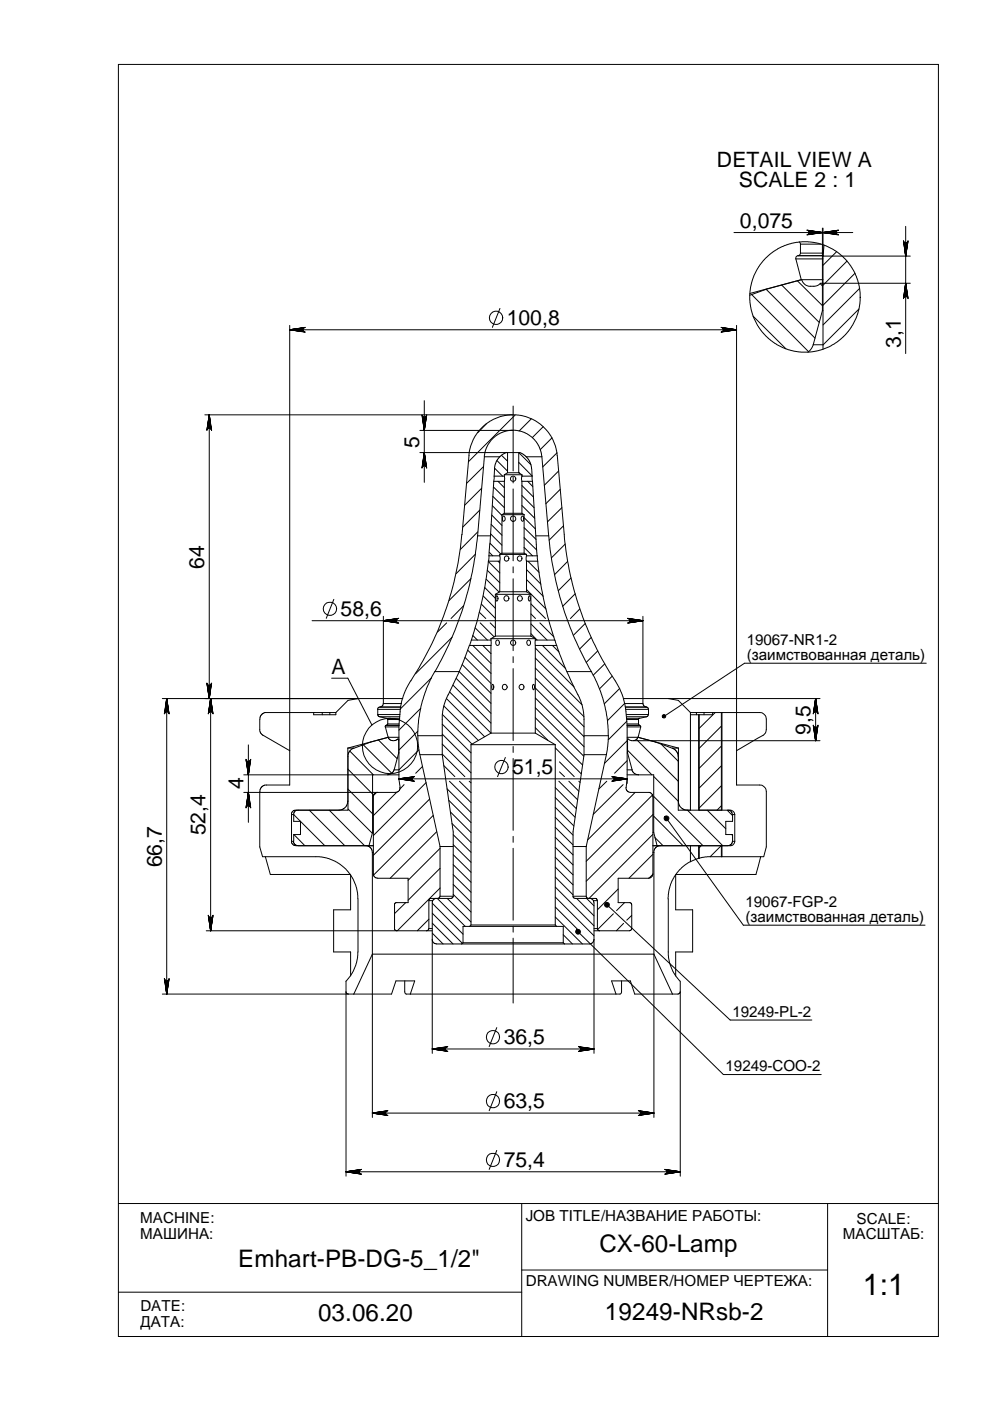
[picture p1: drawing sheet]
<svg xmlns="http://www.w3.org/2000/svg" width="210mm" height="297mm" viewBox="0 0 210 297" stroke-linecap="round" stroke-linejoin="round" font-family="sans-serif">
<g fill="none" stroke="#000" stroke-width=".21">
<path d="M25.1 13.7h173.9v269.7h-173.9zM155.6 49.3h25.2M168.7 54.9h5.8M168.7 54.9l1.2 4.4M169.1 59.5l5.3 5.3M169.5 51.3l.2 .5M169.7 53.7l-.1 .3-.4 .2M169.7 53.7h4.8M169.7 51.8h4.4M169.7 51.8v1.9M169.9 59.3h4.6M169.9 59.3l-10.9 2.9"/>
<path d="M174.4 48.4v17.5M174.5 54.2h-5.3a.52 .52 0 0 0-.5 .7M174.5 48.4v25.6M174.7 52l-.2 2.3h18.5M177.4 53.4l-2.9 2.8M179.6 55.4l-5.1 5.1M181.3 57.9l-6.8 6.8M192 48v27M61.4 69v97.4h-5.3l-.7 .5-.3 .9M61.4 69.9h94.8M106 65.4l-1.6 4M156.2 69v97.4h4.9a1.37 1.37 0 0 1 1.4 1.4v11.8l-.6 2h-12l-1.6 .4"/>
<path d="M159.3 62.4l12.1 12.2M159.7 67l6.9 6.9M162.4 61.3l10.4 10.4M165.7 60.4l8 8M172.4 73.1l-.4 .8-.7 .8M172.4 73.1h2.1M173.9 60.1l.5 .5M174.4 65.9l-2 7.2M174.4 65.9h.1M182.1 65.5l-7.6 7.6M182.2 61.2l-7.7 7.7M193 60.1h-19a1.91 1.91 0 0 1-1.4 .6 2.09 2.09 0 0 1-2.6-1.4l-7.5 2-3.5 1.3"/>
<path d="M43.4 88h65.4M44.4 88v60.1M89 96h21.3l.8 .4 1 1 .5 1.2 .1 .8M89 91.3h19.8M90 84.9v17.4M102.5 98.9l-3.6 3.6M102.7 96.8l.4-1.8 1.3-2 1.7-1.2 2.2-.6 2.3 .3 1.2 .5 .9 .7 1 .9 .6 1 .6 2.2M102.7 96.8h3.3M102.7 96.8l-1.4 16.8M103.1 89.9l-1.8 1.8M104.9 99.3l1.7 1.7M105.4 97.6l2.2 2.3"/>
<path d="M106.3 96.5l1.3 1.3M107.4 95.9l-1.2 .7-.9 1.1-.4 1.3-.1 2M107.6 96v4.2M108.8 86.1v13.8M109.2 88l-9.9 9.9M110 98l2.8 2.9M111.5 96.8h3.4M112.6 98.5l-2.6-2.5v4.2M112.6 88.8l-2.5 2.6M112.7 99.4l.1 1.6M114.9 96.8l1.4 16.8M115.2 90.5l-2.3 2.3"/>
<path d="M117.1 92.8l-2.5 2.5M118.1 96.5l-.4-2-.5-1.4-.9-1.4-1.9-1.9-1.5-.9-2.6-.9h-2.7l-1.4 .3-1.6 .6-1.7 1.1-1.2 1.1-1 1.4-1.1 2.9-1.6 18M118.1 96l-3 3M118.2 96.5l1.4 16.9a66.2 66.2 0 0 0 10.8 30.9M118.4 99.9l-3 3M97.9 113.3a68.4 68.4 0 0 1-11.5 32.1l-.6 1.4-.7 2.2-.5 4.8v11.4l.2 1.7M100.8 117.5l-4.1 4.1M101.3 113.6h2.7M101.3 113.6a70.1 70.1 0 0 1-9.1 28.8M101.3 112.8l-3.7 3.7M101.7 108.1l-3.6 3.7M102.1 103.5l-3.6 3.6"/>
<path d="M103.5 118.9a81.9 81.9 0 0 1-3.6 16.8M103.5 119.1l2.5 2.4M103.7 117.8l-.1 1.2h2.4M103.7 117.8h2.3M103.8 117.1l.7 .7M103.8 115.3l-.1 2.5M103.9 115.2l2.3 2.3M104 113.2l2.4 2.4M104.1 111.2l2.3 2.3M104.3 109.2l2.1 2.2M104.4 107.2l2 2.1M104.5 105.2l2.4 2.4"/>
<path d="M104.6 103.2l2.3 2.3M104.7 102.1h2.2M104.7 102.1l-.8 13.3M104.8 101l-.1 1.1M104.8 101h2.1M105.6 102.1l1.3 1.3M105.6 119l.4 .4M106 117.8v1.2M106 117.5v.3M106 119v6.5M106 117.5h5.6M106.4 109.1v8.2"/>
<path d="M106.4 109.1h4.7M106.4 117.3h4.7M106.4 117.3l-.4 .2M106.7 109.4a.51 .51 0 0 1 .4 .6 .51 .51 0 0 1-.5 .4v-.8zM106.9 101v1.1M106.9 100.7v.3M106.9 102.1v6.7M106.9 100.7h3.8M106.9 108.8h3.8M106.9 108.8l-.5 .3M107.6 100.2l-.7 .5M107.6 100.2h2.4"/>
<path d="M108.8 101.1v1.3M108.8 103.7v15.2M110 100.1l.2 .3M110 100.2l.7 .5M110.6 109.5l.2-.1a.77 .77 0 0 1 0 1.1l-.3-.4zM110.7 101v1.1M110.7 107.2l2.7 2.7M110.7 105.1l2.5 2.5M110.7 102.9l2.4 2.5M110.7 100.9l.1 .1M110.7 100.7v.3M110.7 102.1v6.7"/>
<path d="M110.7 101h2.1M110.7 102.1h2.2M110.7 108.8l.4 .3M111.1 116.1l1.8 1.7M111.1 114l2.7 2.6M111.1 111.9l2.6 2.5M111.1 109.8l2.4 2.3M111.1 109.1v8.2M111.1 117.3l.5 .2M111.6 117.8h2.3l.1 1.2M111.6 117.8v1.2M111.6 119h2.4"/>
<path d="M111.6 117.5v.3M111.6 119v6.5M111.9 102.1l1 1.1M111.9 119l2.4 2.4M112.8 101l.1 1.1M112.9 102.1l1 15.7M113.6 113.6h2.7M114 119a79.7 79.7 0 0 0 3.6 16.7M116.3 113.6a70.2 70.2 0 0 0 9.1 28.8h-5.2M118.8 103.7l-3.1 3.1M119.1 107.6l-3 3M119.5 111.5l-3.1 3"/>
<path d="M119.8 115.3l-2.9 3M120.4 119l-2.8 2.9M66.2 131.6h70.1M70.8 127.1l-1.6 4M81.3 130.7v18.5M94.7 132.1l-1.9 1.9M95.8 135.1l-7.7 7.8M98.3 128.4l-2.7 2.7M98.6 139.4l5.5 5.5M99.2 137.9l4.9 4.9M99.5 136.8a104.1 104.1 0 0 1-4.8 11.3l-.6 1.7-.3 1.7v8.5M99.9 122.7l-4.7 4.6"/>
<path d="M99.9 135.7l-.3 1.1h4.5M99.9 135.7h4.2M100.2 136.8l3.9 3.9M100.2 134.7l1 1M100.8 133.1l2.5 2.6M101.6 129.8l1.4 1.3M101.8 132.1l3 2.9M102.1 128.1l2.9 3M102.4 136.8l1.7 1.8M102.4 126.4l2.6 2.6M102.8 124.6l2.2 2.3M103.1 122.8l2.7 2.7"/>
<path d="M103.3 120.9l2.7 2.7M103.9 132.1l1.1 1.1M104.1 135.7v1.1M104.1 135.4v.3M104.1 136.8v18.6M104.1 135.4h9.4M105 126h7.6M105 134.9l-.9 .5M105 134.9h7.6M105 126v8.9M105.2 126.4a.58 .58 0 0 1 .4 .5 .58 .58 0 0 1-.4 .5zM105.3 135.7a.53 .53 0 0 1 .6 .6 .53 .53 0 0 1-.6 .5l-.2-.4z"/>
<path d="M106 125.5h5.6M106 125.5l-1 .5M108.8 120.2v1.2M108.8 122.7v15.3M108.8 139.2v1.3M111.6 125l4.2 4.1M111.6 122.9l3.6 3.5M111.6 120.8l3.1 3.1M111.6 125.5l1 .5M111.9 135.7a.53 .53 0 0 1 .6 .6 .53 .53 0 0 1-.5 .5l-.3-.6zM112.2 126.4v-.1a.86 .86 0 0 1 .1 1.2 .8 .8 0 0 1-.1-1.1zM112.6 132.3l3.4 3.4"/>
<path d="M112.6 130.2l.9 .9M112.6 128l3.1 3.1M112.6 134.4l1.3 1.3M112.6 134.9l.9 .5M112.6 126v8.9M113.5 135.7v1.1M113.5 139.5l9.9 9.9M113.5 137.4l8.2 8.3M113.5 135.7h4.1M113.5 136.8h4.5M113.5 135.4v.3M113.5 136.8v18.6"/>
<path d="M114.5 132.1l2.9 2.9M115 136.8l4.9 5M117.1 136.8l1.4 1.4M117.6 135.7l.4 1.1M118 136.8l2.1 5.5 2.4 5M121.1 122.5l-2.7 2.8M122 125.9l-2.7 2.7M122.9 129.1l-2 2M124.1 132.2l-2.5 2.5M125.3 135.2l-2.4 2.4M126.7 138l-2.4 2.4M136.3 130.7v18.5"/>
<path d="M34.4 148.1h51M35.3 148.1v62.7M44.7 148.1v49.2M52.7 157.9v16.5M55.1 152.5v2.5l.2 .5 .5 .4M55.8 155.9l5.6 3.3M66.5 151.1v.4h4.7v-.4M68.3 151.1v.4M69.9 151.1v.4M70.3 143.8h3.4l5.2 9.9M71.2 151.1h-15.1l-.7 .5-.3 .9M73.7 158.6l.1 11.3"/>
<path d="M73.7 158.6h1.4M74.2 159.2l5 5.1M75 158.6l-.7 .4-.5 1v11.8h-11.4l-.5 .4-.1 .5M75.9 148.1l-2.1 .4-2.6 2.6M77 157.9l6.1 6M80.1 151.5v.3l.4 .1M80.1 151.5h4.7M80.2 156.9l4 4M80.5 149.9l-.4 .2v.3M80.5 149.9h4.5M80.6 149.9h4.4M80.6 149.9h-.1"/>
<path d="M81.3 149.2l-.2 .4-.5 .3M81.3 149.2h3.8M81.7 154.1h2.9M81.7 154.1l.6 2.2M82 152.3l.2 .3M82 152.3h2.8M82.2 153.5l-.2 .2M82.2 153.5h2.4M82.3 156.3l.5 .6 .8 .1M82.3 156.3h2.3M82.3 156.3l-8.6 2.3M82.3 156.3l-3.7 1-3.6 1.4"/>
<path d="M84.3 156.7l.2 .3M84.5 156.7l-.9 .3M84.5 159.6h.1M84.5 156.7h.1M84.5 156.7v2.9M84.5 159.6l-.9 3.6M84.6 153.8h-2.8l-.1 .3M84.7 152.6h-2.5v.9M84.8 152h-4.3l1.5 .3M84.9 150.4h-4.8v1.1M88.6 155l-4 4M88.8 159l-4.2 4.2h-1"/>
<path d="M89.2 150.2l-4.6 4.6M91.5 143.7l-6.6 6.6M92.2 142.4l-1.8 3.6-1.2 4.2a23.9 23.9 0 0 0-.6 5.8M92.2 142.4h5.2l6.7 6.7M93.8 156h-5.2l.1 2 .3 2M93.8 159.9l4.8 4.8M93.8 157.8l6.1 6.1M93.8 155.6l6.1 6.1M93.8 153.5l6.1 6.1M93.8 151.5l6.3 6.3M94.1 149.7l7.3 7.3M94.7 148.1l8 8.1"/>
<path d="M95.3 146.7l8.8 8.7M96.1 145.3l8 8M96.7 143.8l7.4 7.4M98 140.9l6.1 6.1M99.9 157.9h17.8M99.9 157.9v38.2M104.1 155.4h9.4M104.1 155.4l-4.2 2.5M104.4 145.1a.56 .56 0 0 1 .4 .5 .56 .56 0 0 1-.2 .5l-.1 .1a.79 .79 0 0 1-.1-1.1zM108.8 141.8v15.2M108.8 158.3v1.2M113 145.1h.1a.77 .77 0 0 1 0 1.1l-.2-.4z"/>
<path d="M113.5 154.3l2.7 2.7M113.5 152.2l10 10M113.5 150.1l10.3 10.2M113.5 148l10.3 10.3M113.5 145.9l10.3 10.3M113.5 143.7l10.3 10.4M113.5 141.6l10.3 10.4M113.5 155.4l4.2 2.5M117.7 158.6l5.5 5.5M117.7 157.9v38.2M122.6 147.3l.9 2.4 .3 1.8v8.5M123.8 156h5.2"/>
<path d="M125.3 142.4l1.2 2.2 1.3 3.4 .9 4 .3 4M128.2 140.7l-2.4 2.5M129 156l-.4 4M129.8 143.4l-2.7 2.6M130.4 144.3l1.5 2.9 .6 2.4 .2 1.3M131.4 146l-3.3 3.2M132.2 148.1h41.7M132.5 149.1l-3.7 3.7M132.5 149.2h3.8M132.6 149.9h4.3M132.7 150.4h4.8M132.7 150.9l.3 2.9v12.3"/>
<path d="M132.8 151.5h4.7M132.8 152h4.3M132.9 152.6h2.5M132.9 152.9l-3.9 3.9M133 156.7l.9 .3h40M133 157l-4.9 4.9M133 153.5h2.4M133 153.8h2.6M133 154.1h2.8M133 159.6h.1M133 156.3h2.3M133.1 159.1l5.1 5.2"/>
<path d="M133.1 159.6l.9 3.6h-1M133.1 156.7v2.9M134.3 157l.7-.2 .2-.5a40.9 40.9 0 0 1 7.5 2.4l.8 .7 .3 1M135 156.8l8.8 8.8M135.3 156.3l8.5 2.3M135.4 153.5l.4 .6M135.4 152.6v.9M135.6 152.3l-.2 .3M135.8 154.1l-.5 2.2M136.3 149.2l.1 .4 .5 .3M136.9 149.9h.2h-4.5M137.1 149.9l.3 .2 .1 .3"/>
<path d="M137.1 152l-1.5 .3h-2.8M137.5 151.5l-.4 .5M137.5 150.4v1.1M140.2 157.8l3.6 3.6M141.7 148.1l2.1 .4 2.6 2.6M142.5 158.6h1.3M143.8 158.6v11.3M146.4 151.1h14.7a1.37 1.37 0 0 1 1.4 1.4v2.2a1.33 1.33 0 0 1-.7 1.2l-5.6 3.3M146.4 151.1v20.7M147.7 151.1v.4M148.1 151.5v20.3M148.3 151.5v20.3"/>
<path d="M149.3 151.1v.4M151.1 151.1v.4h-4.7M151.6 151.1l-3.3 3.3M153 154l-4.7 4.7M153 158.2l-4.7 4.7M153 151.1v20.7M153.1 151.1v20.7M172.9 148.1v8.9M196.4 140.6h-38.5l-17.1 11.3M51.7 164.3h32.9M55.1 167.8v11.8l.6 2h12l1.5 .3 1.9 .7 2.1 1.5 1.5 1.9 .9 2.3 .3 2.3M61.8 178.4l.1 .4 .3 .4 .5 .1h16.5"/>
<path d="M61.8 172.7h.5M61.8 178.4h.5M61.8 172.7v5.7M62.2 178.3l.3 .7 .7 .3M62.3 172.7l6.6 6.6M62.3 172.7v1.4h1.4v2.8h-1.4v1.4M62.3 176.9l2.3 2.4M63.2 171.8l-.6 .1-.3 .4v.4M65.6 171.8l7.5 7.5M69.8 171.8l7.5 7.5M73.7 169.9l-.1 .8-.4 .5-.6 .4-.7 .2M73.8 171.5l5.2 5.2"/>
<path d="M73.8 167.3l5.2 5.2M73.8 163.1l5.2 5.2M77.6 179.3l.4 .1 .5 .3 .4 .5 .1 .5M79 164.3v12.2M79 176.5l-.8 2.8M79 176.5h.2M79.8 168.1l-.6 .5M80.1 168l-.5 .1-.4 .5v17.1l.4 .4 .5 .1h6.4v5.2h-2.6l-.2 .2v5.4l.4 .3M83.6 163.2l-.6 .8-.8 .2M84.1 168l-4.9 4.9M84.6 165.1h48.4M84.8 166.9l-.1 .6-.3 .4-.5 .1h-32.2"/>
<path d="M85.7 166.4l-.9 .8M89.6 162.5l-1.5 1.4M90.3 165.9l-11.1 11.3M91.1 169.4l-11.9 11.9M91.9 172.9l-12.7 12.6M92.6 176.3l-9.9 9.9M93.3 179.5h2.8M93.3 179.9l-6.8 6.7M93.3 179.5v10.5M93.8 160h-4.8l4.3 19.5M93.8 160l2.3 16.4v13.6M94.1 162.3l2.3 2.4"/>
<path d="M94.8 167.2l5.1 5.1M95.2 169.7l4.7 4.7M95.3 165.6l4.6 4.6M95.5 172.2l4.4 4.3M95.8 174.6l4.1 4M96.1 179.1l3.8 3.7M96.1 177l3.8 3.7M97.4 165.6l2.5 2.4M99.5 165.6l.4 .4M107.1 160.6l-1.6 4.1M108.8 160.8v15.3M108.8 177.3v1.3"/>
<path d="M108.8 179.9v15.2M117.7 179.6l3.8 3.8M117.7 177.5l3.8 3.8M117.7 175.4l3.8 3.7M117.7 173.3l3.8 3.8M117.7 171.2l4 3.9M117.7 169.1l4.2 4.2M117.7 167l4.5 4.4M118.5 165.6l4 4M118.6 163.6l1.1 1.1M118.6 161.5l3.2 3.2M120.6 165.6l2.1 2.2"/>
<path d="M121.5 179.5h2.8M122.7 165.6l.3 .3M123.8 160h4.8M123.8 160l-2.3 16.4v13.6M124.3 179.5v10.5M128.6 160l-4.3 19.5M128.7 165.6l-1.7 1.7M132.1 166.4l-6.3 6.3M133 165.2l-.3 2 .5 .7 .4 .1h4.2l.6 .6v16.9l-.4 .6-.5 .1h-6.4v5.2h2.5l.3 .2v5.3l-.2 .4h-7.8M133 161.3l-2.7 2.6M133 164.3h5.6v12.2M134 163.2l.5 .8 .9 .3"/>
<path d="M134.7 168l-10.1 10.1M138.3 168.6l-14 14M138.4 172.7l-14.1 14.1M138.4 176.9l-13.5 13.6M138.4 176.5h.2M138.6 173l6.2 6.3M138.6 168.9l10.5 10.4M138.6 164.6l5.2 5.3M138.6 176.5l.7 2.8M138.9 177.6l1.7 1.7M140 179.3l-.5 .1-.5 .3-.3 .5-.1 .5M141.3 173.5l16.3 22.7h38.5"/>
<path d="M143.8 160.4v11.4h11.3a.98 .98 0 0 1 .7 .9M143.8 169.9h.1M143.8 169.9l.2 .8 .4 .5 .5 .4 .8 .2M145.8 171.8l7.4 7.5M146.4 179.3v3.4M148.1 179.3v2.7M148.3 179.3v2.7M148.7 179.3l-.4 .4M149.9 171.8l4 3.9M152.9 179.3l-2.3 2.3M153 162.4l-4.7 4.7M153 166.6l-4.7 4.7"/>
<path d="M153 170.8l-1 1M153 179.3v2.3M153.1 179.3v2.3M154.2 171.8l1.1 1.1M154.3 171.8l.6 .2 .4 .7M155.1 176.9l.2 .2M155.3 178.4h.5M155.8 172.7h-.5v1.4h-1.4v2.8h1.4l-.1 1.8-.4 .5-.5 .1M155.8 178.4l-.1 .3a.95 .95 0 0 1-.9 .6h-16.4M155.8 172.7v5.7M43.7 197.3h48M56.3 181.6l1 3.8h17"/>
<path d="M74.3 185.5v7.4h-3.6v8.9h3.6v5.1M75.9 190.6l-.1 12.4-.3 1.5-.6 1.4-.7 1.1-.9 1.1M79 180.7h.2M79 180.7v56.2M86 191.4l-2.3 2.3M90.9 196.9l-.2 .4h-.2M90.9 194.9l-2.4 2.4M90.9 196.9h.8M90.9 191h.9M90.9 191v5.9M91.7 199.2v.5l.6 .4h5.6M91.7 197.9l2.2 2.2"/>
<path d="M91.7 195.7l4.4 4.4M91.7 193.6l6.3 6.4M91.7 191.5l6.5 6.6M92.6 190.5l-.5 .1-.4 .5v32.2M92.7 190.5l5.9 5.9M93.3 190h2.8M93.3 190l-.2 .4-.3 .1M93.3 184.1l-6.8 6.8M93.3 188.3l-9.1 9M94.8 190.5l5.1 5M96.1 190l-.2 .4-.3 .1h-4.4l-.3 .5M96.1 189.6l3.8 3.8"/>
<path d="M96.1 187.5l3.8 3.8M96.1 185.4l3.8 3.8M96.1 183.3l3.8 3.8M96.1 181.2l3.8 3.7M98.2 199.9h21.2M98.2 199.9l-.3 .2M99.6 196.4h18.4M99.6 196.4h-1.4v3.5M99.9 196.1h17.8M99.9 196.1l-.3 .3M108.8 196.4v1.2M108.8 198.9v13.8"/>
<path d="M117.7 194.4l5.8 5.7M117.7 192.3l5.1 5M117.7 190.2l8.2 8.2M117.7 188.1l8.2 8.2M117.7 186l3.8 3.7M117.7 183.8l3.8 3.8M117.7 181.8l3.8 3.7M117.7 196.1l.3 .3M118 196.4h1.4v3.5M119.4 198.2l2 1.9M119.4 199.9l.3 .2M121.5 190h2.8"/>
<path d="M121.5 190l.2 .4 .3 .1h4.4l.3 .5M122.3 190.5l3.6 3.7M122.6 197.6l30.8 30.2h20.7M124.3 190l.2 .4 .3 .1M124.4 190.5l1.5 1.6M125 190.5l.5 .1 .3 .3 .1 .5v31.9M125.8 191h.9M125.9 199.2l-.3 .7-.6 .2h-5.3M125.9 196.9h.8M126.7 196.9v.3l.4 .1M126.7 191v5.9M128.7 191.8l26.1 24.5h17.3"/>
<path d="M130 193.7l-3.3 3.4M131.1 188.5l-4.4 4.4M132.2 195.8l-1.5 1.5M132.4 191.4l-1.7 1.7M133.9 194.1l-1 1M138.4 181.1l-5.1 5.1M138.4 185.4l-.8 .8M138.4 180.7h.2M138.6 180.7v56.2M141.7 190.6v12.4l.4 1.5 .6 1.4 .6 1.1 .9 1.1M143.3 185.5v7.4h3.6v8.9h-3.6v5.1M146.4 182.7l-1.8 1.2-1.6 2-1.1 2.4-.3 2.3"/>
<path d="M148.1 182l-1.7 .7M148.1 182h.2M161.3 181.6l-1 3.8h-17M34.4 210.8h48.6l.9-2.8h4l-.9 2.8M73.4 210.3v.3l.4 .2M73.4 208.1v41.3M75 210.8l4-8.5h59.6l4 8.5M85.8 208v2.3l.3 .5h45.4l.3-.5v-2.3M97.9 200.1h21.8M105.3 217.9l-1.6 4M144.2 210.3l-.1 .3-.3 .2h-9.2l-1-2.8h-3.9l.9 2.8M144.2 208.1v41.3"/>
<path d="M79 236h59.6M91.7 222.4h34.2M105.3 231.5l-1.6 4M25.1 255.2h173.9M73.4 248.4h70.8M105.3 243.9l-1.6 4M110.6 255.2v28.2M175.5 255.2v28.2M25.1 274h85.5M110.6 269.3h64.9"/>
<circle cx="105.2" cy="67.4" r="1.41"/>
<circle cx="170.7" cy="63" r="11.7"/>
<circle cx="107.4" cy="118.4" r=".52"/>
<circle cx="108.8" cy="101.5" r=".56"/>
<circle cx="108.8" cy="110" r=".56"/>
<circle cx="110.1" cy="118.4" r=".51"/>
<circle cx="70" cy="129.1" r="1.41"/>
<circle cx="107.3" cy="126.9" r=".56"/>
<circle cx="108.8" cy="136.3" r=".56"/>
<circle cx="110.2" cy="126.9" r=".55"/>
<circle cx="82.7" cy="158.2" r="5.9"/>
<circle cx="107" cy="145.7" r=".55"/>
<circle cx="110.5" cy="145.7" r=".54"/>
<circle cx="106.3" cy="162.6" r="1.41"/>
<circle cx="104.5" cy="219.9" r="1.41"/>
<circle cx="104.5" cy="233.5" r="1.41"/>
<circle cx="104.5" cy="245.9" r="1.41"/>
</g>
<g fill="#000" stroke="#000" stroke-width=".21">
<path d="M171.1 49.8l3.3-.5z" fill-rule="evenodd"/>
<path d="M171.2 49.7l3.2-.4z" fill-rule="evenodd"/>
<path d="M171.4 49.6l.1-.1 2.9-.2z" fill-rule="evenodd"/>
<path d="M171.5 49.4l2.9-.1-2.9 .2z" fill-rule="evenodd"/>
<path d="M171.5 49.2l2.9 .1-2.9 .1z" fill-rule="evenodd"/>
<path d="M171.5 49.1l2.9 .2-2.9-.1z" fill-rule="evenodd"/>
<path d="M171.4 48.9l3 .4-2.9-.2z" fill-rule="evenodd"/>
<path d="M171.2 48.8l3.2 .5z" fill-rule="evenodd"/>
<path d="M171.1 48.8l3.3 .5z" fill-rule="evenodd"/>
<path d="M174.5 49.3l3.3-.5z" fill-rule="evenodd"/>
<path d="M174.5 49.3l3.1-.5z" fill-rule="evenodd"/>
<path d="M174.5 49.3l3-.4-.1 .2z" fill-rule="evenodd"/>
<path d="M174.5 49.3l2.9-.2-.1 .1z" fill-rule="evenodd"/>
<path d="M174.5 49.3l2.8-.1v.2z" fill-rule="evenodd"/>
<path d="M174.5 49.3l2.8 .1 .1 .1z" fill-rule="evenodd"/>
<path d="M174.5 49.3l2.9 .2 .1 .1z" fill-rule="evenodd"/>
<path d="M174.5 49.3l3.1 .4z" fill-rule="evenodd"/>
<path d="M174.5 49.3l3.3 .5z" fill-rule="evenodd"/>
<path d="M191.6 51l.4 3.3z" fill-rule="evenodd"/>
<path d="M191.6 51.2l.4 3.1z" fill-rule="evenodd"/>
<path d="M191.7 51.3l.1 .1 .2 2.9z" fill-rule="evenodd"/>
<path d="M191.8 51.4l.2 .1v2.8z" fill-rule="evenodd"/>
<path d="M192 51.5h.1l-.1 2.8z" fill-rule="evenodd"/>
<path d="M192.1 51.5l.2-.1-.3 2.9z" fill-rule="evenodd"/>
<path d="M192.3 51.4l.1-.1-.4 3z" fill-rule="evenodd"/>
<path d="M192.5 51.2l-.5 3.1z" fill-rule="evenodd"/>
<path d="M192.5 51l-.5 3.3z" fill-rule="evenodd"/>
<path d="M61.4 69.9l3.3-.5z" fill-rule="evenodd"/>
<path d="M61.4 69.9l3.2-.4z" fill-rule="evenodd"/>
<path d="M61.4 69.9l3-.4-.1 .2z" fill-rule="evenodd"/>
<path d="M61.4 69.9l2.9-.2v.1z" fill-rule="evenodd"/>
<path d="M61.4 69.9l2.9-.1v.2z" fill-rule="evenodd"/>
<path d="M61.4 69.9l2.9 .1v.1z" fill-rule="evenodd"/>
<path d="M61.4 69.9l2.9 .2 .1 .2z" fill-rule="evenodd"/>
<path d="M61.4 69.9l3.2 .4z" fill-rule="evenodd"/>
<path d="M61.4 69.9l3.3 .5z" fill-rule="evenodd"/>
<path d="M152.9 70.4l3.3-.5z" fill-rule="evenodd"/>
<path d="M153 70.3l3.2-.4z" fill-rule="evenodd"/>
<path d="M153.3 70.1l2.9-.2-3 .4z" fill-rule="evenodd"/>
<path d="M153.3 70l2.9-.1-2.9 .2z" fill-rule="evenodd"/>
<path d="M153.3 69.8l2.9 .1-2.9 .1z" fill-rule="evenodd"/>
<path d="M153.3 69.7l2.9 .2-2.9-.1z" fill-rule="evenodd"/>
<path d="M153.2 69.5l3 .4-2.9-.2z" fill-rule="evenodd"/>
<path d="M153 69.5l3.2 .4z" fill-rule="evenodd"/>
<path d="M152.9 69.4l3.3 .5z" fill-rule="evenodd"/>
<path d="M192 60.1l.5 3.2z" fill-rule="evenodd"/>
<path d="M192 60.1l.5 3z" fill-rule="evenodd"/>
<path d="M192 60.1l.4 2.9-.1-.1z" fill-rule="evenodd"/>
<path d="M192 60.1l.3 2.8h-.2z" fill-rule="evenodd"/>
<path d="M192 60.1l.1 2.8h-.1z" fill-rule="evenodd"/>
<path d="M192 60.1v2.8h-.2z" fill-rule="evenodd"/>
<path d="M192 60.1l-.2 2.8-.1 .1z" fill-rule="evenodd"/>
<path d="M192 60.1l-.4 3z" fill-rule="evenodd"/>
<path d="M192 60.1l-.4 3.2z" fill-rule="evenodd"/>
<path d="M44.4 88l.5 3.3z" fill-rule="evenodd"/>
<path d="M44.4 88l.4 3.1z" fill-rule="evenodd"/>
<path d="M44.4 88l.3 3-.1-.2z" fill-rule="evenodd"/>
<path d="M44.4 88l.2 2.8h-.2z" fill-rule="evenodd"/>
<path d="M44.4 88v2.8h-.1z" fill-rule="evenodd"/>
<path d="M44.4 88l-.1 2.8h-.2z" fill-rule="evenodd"/>
<path d="M44.4 88l-.3 2.8-.1 .2z" fill-rule="evenodd"/>
<path d="M44.4 88l-.5 3.1z" fill-rule="evenodd"/>
<path d="M44.4 88l-.5 3.3z" fill-rule="evenodd"/>
<path d="M90 96l.5 3.3z" fill-rule="evenodd"/>
<path d="M90 96l.4 3.1z" fill-rule="evenodd"/>
<path d="M90 96l.3 2.9-.1-.1z" fill-rule="evenodd"/>
<path d="M90 96l.2 2.8-.2-.1z" fill-rule="evenodd"/>
<path d="M90 96v2.7h-.1z" fill-rule="evenodd"/>
<path d="M90 96l-.1 2.7-.2 .1z" fill-rule="evenodd"/>
<path d="M90 96l-.3 2.8-.1 .1z" fill-rule="evenodd"/>
<path d="M90 96l-.5 3.1z" fill-rule="evenodd"/>
<path d="M90 96l-.5 3.3z" fill-rule="evenodd"/>
<path d="M89.5 88l.5 3.3z" fill-rule="evenodd"/>
<path d="M89.5 88.1l.5 3.2z" fill-rule="evenodd"/>
<path d="M89.6 88.3l.1 .1 .3 2.9z" fill-rule="evenodd"/>
<path d="M89.7 88.4h.2l.1 2.9z" fill-rule="evenodd"/>
<path d="M89.9 88.4h.1v2.9z" fill-rule="evenodd"/>
<path d="M90 88.4h.2l-.2 2.9z" fill-rule="evenodd"/>
<path d="M90.2 88.4l.1-.1-.3 3z" fill-rule="evenodd"/>
<path d="M90.4 88.1l-.4 3.2z" fill-rule="evenodd"/>
<path d="M90.5 88l-.5 3.3z" fill-rule="evenodd"/>
<path d="M81.3 131.6l3.2 .5z" fill-rule="evenodd"/>
<path d="M81.3 131.6l3.1 .5z" fill-rule="evenodd"/>
<path d="M81.3 131.6l2.8 .3 .1 .1z" fill-rule="evenodd"/>
<path d="M81.3 131.6l2.8 .1v.2z" fill-rule="evenodd"/>
<path d="M81.3 131.6l2.8-.1v.2z" fill-rule="evenodd"/>
<path d="M81.3 131.6l2.8-.3v.2z" fill-rule="evenodd"/>
<path d="M81.3 131.6l2.9-.4-.1 .1z" fill-rule="evenodd"/>
<path d="M81.3 131.6l3.1-.5z" fill-rule="evenodd"/>
<path d="M81.3 131.6l3.2-.5z" fill-rule="evenodd"/>
<path d="M133.1 131.1l3.2 .5z" fill-rule="evenodd"/>
<path d="M133.2 131.1l3.1 .5z" fill-rule="evenodd"/>
<path d="M133.3 131.2l3 .4-2.9-.3z" fill-rule="evenodd"/>
<path d="M133.4 131.3l2.9 .3-2.8-.1z" fill-rule="evenodd"/>
<path d="M133.5 131.5l2.8 .1-2.8 .1z" fill-rule="evenodd"/>
<path d="M133.5 131.7l2.8-.1-2.9 .3z" fill-rule="evenodd"/>
<path d="M133.4 131.9l2.9-.3-3 .4z" fill-rule="evenodd"/>
<path d="M133.2 132.1l3.1-.5z" fill-rule="evenodd"/>
<path d="M133.1 132.1l3.2-.5z" fill-rule="evenodd"/>
<path d="M35.3 148.1l.6 3.3z" fill-rule="evenodd"/>
<path d="M35.3 148.1l.5 3.1z" fill-rule="evenodd"/>
<path d="M35.3 148.1l.4 3-.1-.1z" fill-rule="evenodd"/>
<path d="M35.3 148.1l.3 2.9-.2-.1z" fill-rule="evenodd"/>
<path d="M35.3 148.1l.1 2.8h-.1z" fill-rule="evenodd"/>
<path d="M35.3 148.1v2.8l-.2 .1z" fill-rule="evenodd"/>
<path d="M35.3 148.1l-.2 2.9-.1 .1z" fill-rule="evenodd"/>
<path d="M35.3 148.1l-.4 3.1z" fill-rule="evenodd"/>
<path d="M35.3 148.1l-.5 3.3z" fill-rule="evenodd"/>
<path d="M43.9 144.8l.5 3.3z" fill-rule="evenodd"/>
<path d="M43.9 145l.5 3.1z" fill-rule="evenodd"/>
<path d="M44 145.1l.1 .1 .3 2.9z" fill-rule="evenodd"/>
<path d="M44.1 145.2l.2 .1 .1 2.8z" fill-rule="evenodd"/>
<path d="M44.3 145.3h.1v2.8z" fill-rule="evenodd"/>
<path d="M44.4 145.3l.2-.1-.2 2.9z" fill-rule="evenodd"/>
<path d="M44.6 145.2l.1-.1-.3 3z" fill-rule="evenodd"/>
<path d="M44.8 145l-.4 3.1z" fill-rule="evenodd"/>
<path d="M44.9 144.8l-.5 3.3z" fill-rule="evenodd"/>
<path d="M44.7 148.1l.5 3.3z" fill-rule="evenodd"/>
<path d="M44.7 148.1l.4 3.1z" fill-rule="evenodd"/>
<path d="M44.7 148.1l.3 3-.1-.1z" fill-rule="evenodd"/>
<path d="M44.7 148.1l.2 2.9-.2-.1z" fill-rule="evenodd"/>
<path d="M44.7 148.1v2.8h-.1z" fill-rule="evenodd"/>
<path d="M44.7 148.1l-.1 2.8-.2 .1z" fill-rule="evenodd"/>
<path d="M44.7 148.1l-.3 2.9-.1 .1z" fill-rule="evenodd"/>
<path d="M44.7 148.1l-.5 3.1z" fill-rule="evenodd"/>
<path d="M44.7 148.1l-.5 3.3z" fill-rule="evenodd"/>
<path d="M140.5 151.7a.37 .37 0 0 1 .5-.1 .37 .37 0 0 1 0 .5 .37 .37 0 0 1-.5-.1l.3-.1-.3 .1z" fill-rule="evenodd"/>
<path d="M172.4 153.7l.5 3.3z" fill-rule="evenodd"/>
<path d="M172.5 153.9l.4 3.1z" fill-rule="evenodd"/>
<path d="M172.6 154l.1 .2 .2 2.8z" fill-rule="evenodd"/>
<path d="M172.7 154.2h.1l.1 2.8z" fill-rule="evenodd"/>
<path d="M172.8 154.2h.2l-.1 2.8z" fill-rule="evenodd"/>
<path d="M173 154.2h.2l-.3 2.8z" fill-rule="evenodd"/>
<path d="M173.2 154.2l.1-.2-.4 3z" fill-rule="evenodd"/>
<path d="M173.4 153.9l-.5 3.1z" fill-rule="evenodd"/>
<path d="M173.4 153.7l-.5 3.3z" fill-rule="evenodd"/>
<path d="M172.9 148.1l.5 3.3z" fill-rule="evenodd"/>
<path d="M172.9 148.1l.5 3.1z" fill-rule="evenodd"/>
<path d="M172.9 148.1l.4 3-.1-.1z" fill-rule="evenodd"/>
<path d="M172.9 148.1l.3 2.9-.2-.1z" fill-rule="evenodd"/>
<path d="M172.9 148.1l.1 2.8h-.2z" fill-rule="evenodd"/>
<path d="M172.9 148.1l-.1 2.8-.1 .1z" fill-rule="evenodd"/>
<path d="M172.9 148.1l-.2 2.9-.1 .1z" fill-rule="evenodd"/>
<path d="M172.9 148.1l-.4 3.1z" fill-rule="evenodd"/>
<path d="M172.9 148.1l-.5 3.3z" fill-rule="evenodd"/>
<path d="M52.7 168l.5 3.3z" fill-rule="evenodd"/>
<path d="M52.7 168l.4 3.1z" fill-rule="evenodd"/>
<path d="M52.7 168l.3 3-.1-.1z" fill-rule="evenodd"/>
<path d="M52.7 168l.2 2.9-.2-.1z" fill-rule="evenodd"/>
<path d="M52.7 168v2.8h-.1z" fill-rule="evenodd"/>
<path d="M52.7 168l-.1 2.8-.2 .1z" fill-rule="evenodd"/>
<path d="M52.7 168l-.3 2.9-.1 .1z" fill-rule="evenodd"/>
<path d="M52.7 168l-.5 3.1z" fill-rule="evenodd"/>
<path d="M52.7 168l-.5 3.3z" fill-rule="evenodd"/>
<path d="M52.2 161l.5 3.3z" fill-rule="evenodd"/>
<path d="M52.2 161.1l.5 3.2z" fill-rule="evenodd"/>
<path d="M52.3 161.3l.1 .1 .3 2.9z" fill-rule="evenodd"/>
<path d="M52.4 161.4h.2l.1 2.9z" fill-rule="evenodd"/>
<path d="M52.6 161.4h.1v2.9z" fill-rule="evenodd"/>
<path d="M52.7 161.4h.2l-.2 2.9z" fill-rule="evenodd"/>
<path d="M52.9 161.4l.1-.1-.3 3z" fill-rule="evenodd"/>
<path d="M53.1 161.1l-.4 3.2z" fill-rule="evenodd"/>
<path d="M53.2 161l-.5 3.3z" fill-rule="evenodd"/>
<path d="M84.6 165.1l3.3-.4z" fill-rule="evenodd"/>
<path d="M84.6 165.1l3.1-.4z" fill-rule="evenodd"/>
<path d="M84.6 165.1l3-.3-.1 .1z" fill-rule="evenodd"/>
<path d="M84.6 165.1l2.9-.2-.1 .1z" fill-rule="evenodd"/>
<path d="M84.6 165.1l2.8-.1v.2z" fill-rule="evenodd"/>
<path d="M84.6 165.1l2.8 .1 .1 .2z" fill-rule="evenodd"/>
<path d="M84.6 165.1l2.9 .3 .1 .1z" fill-rule="evenodd"/>
<path d="M84.6 165.1l3.1 .5z" fill-rule="evenodd"/>
<path d="M84.6 165.1l3.3 .5z" fill-rule="evenodd"/>
<path d="M129.7 165.6l3.3-.5z" fill-rule="evenodd"/>
<path d="M129.9 165.6l3.1-.5z" fill-rule="evenodd"/>
<path d="M130 165.5l.1-.1 2.9-.3z" fill-rule="evenodd"/>
<path d="M130.2 165.2l2.8-.1-2.9 .3z" fill-rule="evenodd"/>
<path d="M130.2 165l2.8 .1-2.8 .1z" fill-rule="evenodd"/>
<path d="M130.1 164.9l2.9 .2-2.8-.1z" fill-rule="evenodd"/>
<path d="M130 164.8l3 .3-2.9-.2z" fill-rule="evenodd"/>
<path d="M129.9 164.7l3.1 .4z" fill-rule="evenodd"/>
<path d="M129.7 164.7l3.3 .4z" fill-rule="evenodd"/>
<path d="M141 173.1a.5 .5 0 0 1 .8 .2 .5 .5 0 0 1-.5 .7 .5 .5 0 0 1-.4-.7l.1-.2 .3 .4z" fill-rule="evenodd"/>
<path d="M44.2 194l.5 3.3z" fill-rule="evenodd"/>
<path d="M44.2 194.2l.5 3.1z" fill-rule="evenodd"/>
<path d="M44.3 194.3l.1 .2 .3 2.8z" fill-rule="evenodd"/>
<path d="M44.4 194.5h.2l.1 2.8z" fill-rule="evenodd"/>
<path d="M44.6 194.5h.1v2.8z" fill-rule="evenodd"/>
<path d="M44.7 194.5h.2l-.2 2.8z" fill-rule="evenodd"/>
<path d="M44.9 194.5l.1-.2-.3 3z" fill-rule="evenodd"/>
<path d="M45.1 194.2l-.4 3.1z" fill-rule="evenodd"/>
<path d="M45.2 194l-.5 3.3z" fill-rule="evenodd"/>
<path d="M122.2 197.2a.5 .5 0 0 1 .8 .2 .5 .5 0 0 1-.5 .7 .5 .5 0 0 1-.4-.8l.1-.1 .4 .4z" fill-rule="evenodd"/>
<path d="M128.3 191.5a.5 .5 0 0 1 .8 .1 .5 .5 0 0 1-.3 .7 .5 .5 0 0 1-.6-.6l.1-.2 .4 .3z" fill-rule="evenodd"/>
<path d="M34.8 207.5l.5 3.3z" fill-rule="evenodd"/>
<path d="M34.9 207.6l.4 3.2z" fill-rule="evenodd"/>
<path d="M35 207.8l.1 .1 .2 2.9z" fill-rule="evenodd"/>
<path d="M35.1 207.9l.2 .1v2.8z" fill-rule="evenodd"/>
<path d="M35.3 208h.1l-.1 2.8z" fill-rule="evenodd"/>
<path d="M35.4 208l.2-.1-.3 2.9z" fill-rule="evenodd"/>
<path d="M35.6 207.9l.1-.1-.4 3z" fill-rule="evenodd"/>
<path d="M35.8 207.6l-.5 3.2z" fill-rule="evenodd"/>
<path d="M35.9 207.5l-.6 3.3z" fill-rule="evenodd"/>
<path d="M79 236l3.3-.5z" fill-rule="evenodd"/>
<path d="M79 236l3.1-.5z" fill-rule="evenodd"/>
<path d="M79 236l3-.4-.2 .1z" fill-rule="evenodd"/>
<path d="M79 236l2.8-.3v.2z" fill-rule="evenodd"/>
<path d="M79 236l2.8-.1v.2z" fill-rule="evenodd"/>
<path d="M79 236l2.8 .1v.1z" fill-rule="evenodd"/>
<path d="M79 236l2.8 .2 .2 .2z" fill-rule="evenodd"/>
<path d="M79 236l3.1 .5z" fill-rule="evenodd"/>
<path d="M79 236l3.3 .5z" fill-rule="evenodd"/>
<path d="M91.7 222.4l3.3-.5z" fill-rule="evenodd"/>
<path d="M91.7 222.4l3.1-.4z" fill-rule="evenodd"/>
<path d="M91.7 222.4l2.9-.3-.1 .1z" fill-rule="evenodd"/>
<path d="M91.7 222.4l2.8-.2-.1 .1z" fill-rule="evenodd"/>
<path d="M91.7 222.4l2.7-.1v.2z" fill-rule="evenodd"/>
<path d="M91.7 222.4l2.7 .1 .1 .2z" fill-rule="evenodd"/>
<path d="M91.7 222.4l2.8 .3 .1 .1z" fill-rule="evenodd"/>
<path d="M91.7 222.4l3.1 .5z" fill-rule="evenodd"/>
<path d="M91.7 222.4l3.3 .5z" fill-rule="evenodd"/>
<path d="M122.6 222.9l3.3-.5z" fill-rule="evenodd"/>
<path d="M122.8 222.9l3.1-.5z" fill-rule="evenodd"/>
<path d="M123.1 222.7l2.8-.3-2.9 .4z" fill-rule="evenodd"/>
<path d="M123.1 222.5l2.8-.1-2.8 .3z" fill-rule="evenodd"/>
<path d="M123.1 222.3l2.8 .1-2.8 .1z" fill-rule="evenodd"/>
<path d="M123.1 222.2l2.8 .2-2.8-.1z" fill-rule="evenodd"/>
<path d="M123 222.1l2.9 .3-2.8-.2z" fill-rule="evenodd"/>
<path d="M122.8 222l3.1 .4z" fill-rule="evenodd"/>
<path d="M122.6 221.9l3.3 .5z" fill-rule="evenodd"/>
<path d="M135.3 236.5l3.3-.5z" fill-rule="evenodd"/>
<path d="M135.5 236.5l3.1-.5z" fill-rule="evenodd"/>
<path d="M135.8 236.2l2.8-.2-3 .4z" fill-rule="evenodd"/>
<path d="M135.8 236.1l2.8-.1-2.8 .2z" fill-rule="evenodd"/>
<path d="M135.8 235.9l2.8 .1-2.8 .1z" fill-rule="evenodd"/>
<path d="M135.8 235.7l2.8 .3-2.8-.1z" fill-rule="evenodd"/>
<path d="M135.6 235.6l3 .4-2.8-.3z" fill-rule="evenodd"/>
<path d="M135.5 235.5l3.1 .5z" fill-rule="evenodd"/>
<path d="M135.3 235.5l3.3 .5z" fill-rule="evenodd"/>
<path d="M73.4 248.4l3.3 .5z" fill-rule="evenodd"/>
<path d="M73.4 248.4l3.1 .5z" fill-rule="evenodd"/>
<path d="M73.4 248.4l2.8 .3 .2 .1z" fill-rule="evenodd"/>
<path d="M73.4 248.4l2.8 .1v.2z" fill-rule="evenodd"/>
<path d="M73.4 248.4h2.8v.1z" fill-rule="evenodd"/>
<path d="M73.4 248.4l2.8-.2v.2z" fill-rule="evenodd"/>
<path d="M73.4 248.4l3-.3-.2 .1z" fill-rule="evenodd"/>
<path d="M73.4 248.4l3.1-.4z" fill-rule="evenodd"/>
<path d="M73.4 248.4l3.3-.5z" fill-rule="evenodd"/>
<path d="M140.9 247.9l3.3 .5z" fill-rule="evenodd"/>
<path d="M141.1 248l3.1 .4z" fill-rule="evenodd"/>
<path d="M141.2 248.1l3 .3-2.8-.2z" fill-rule="evenodd"/>
<path d="M141.4 248.2l2.8 .2h-2.8z" fill-rule="evenodd"/>
<path d="M141.4 248.4h2.8l-2.8 .1z" fill-rule="evenodd"/>
<path d="M141.4 248.5l2.8-.1-2.8 .3z" fill-rule="evenodd"/>
<path d="M141.4 248.7l2.8-.3-3 .4z" fill-rule="evenodd"/>
<path d="M141.1 248.9l3.1-.5z" fill-rule="evenodd"/>
<path d="M140.9 248.9l3.3-.5z" fill-rule="evenodd"/>
</g>
<text font-size="6.4" x="183" y="274.5">1:1</text>
<g font-size="5.1">
<text x="50.5" y="268.6">Emhart-PB-DG-5_1/2&quot;</text>
<text x="127.1" y="265.4">CX-60-Lamp</text>
<text x="67.4" y="280">03.06.20</text>
<text x="128.3" y="279.9">19249-NRsb-2</text>
</g>
<g font-size="4.5">
<text x="152" y="35.4">DETAIL VIEW A</text>
<text x="156.7" y="39.7">SCALE 2 : 1</text>
<text x="156.9" y="48.3">0,075</text>
<text x="107.4" y="68.9">100,8</text>
<text x="191" y="73.7" transform="rotate(-90 191 73.7)">3,1</text>
<text x="88.9" y="95.1" transform="rotate(-90 88.9 95.1)">5</text>
<text x="43.3" y="120.6" transform="rotate(-90 43.3 120.6)">64</text>
<text x="72.2" y="130.6">58,6</text>
<text x="70.3" y="142.9">A</text>
<text x="171.9" y="155.8" transform="rotate(-90 171.9 155.8)">9,5</text>
<text x="51.6" y="167.3" transform="rotate(-90 51.6 167.3)">4</text>
<text x="108.6" y="164.2">51,5</text>
<text x="43.6" y="177.1" transform="rotate(-90 43.6 177.1)">52,4</text>
<text x="34.3" y="183.9" transform="rotate(-90 34.3 183.9)">66,7</text>
<text x="106.8" y="221.4">36,5</text>
<text x="106.8" y="235">63,5</text>
<text x="106.8" y="247.5">75,4</text>
</g>
<g font-size="3.2">
<text x="158.3" y="136.7">19067-NR1-2</text>
<text x="158.3" y="139.9">(заимствованная деталь)</text>
<text x="158.1" y="195.5">(заимствованная деталь)</text>
<text x="158.1" y="192.2">19067-FGP-2</text>
<text x="155.3" y="215.6">19249-PL-2</text>
<text x="153.8" y="227.1">19249-COO-2</text>
<text x="29.7" y="259.4">MACHINE:</text>
<text x="29.7" y="262.7">МАШИНА:</text>
<text x="111.5" y="258.8">JOB TITLE/НАЗВАНИЕ РАБОТЫ:</text>
<text x="178.7" y="262.7">МАСШТАБ:</text>
<text x="181.6" y="259.4">SCALE:</text>
<text x="111.5" y="272.7">DRAWING NUMBER/НОМЕР ЧЕРТЕЖА:</text>
<text x="29.8" y="281.2">ДАТА:</text>
<text x="29.8" y="277.9">DATE:</text>
</g>
</svg>
